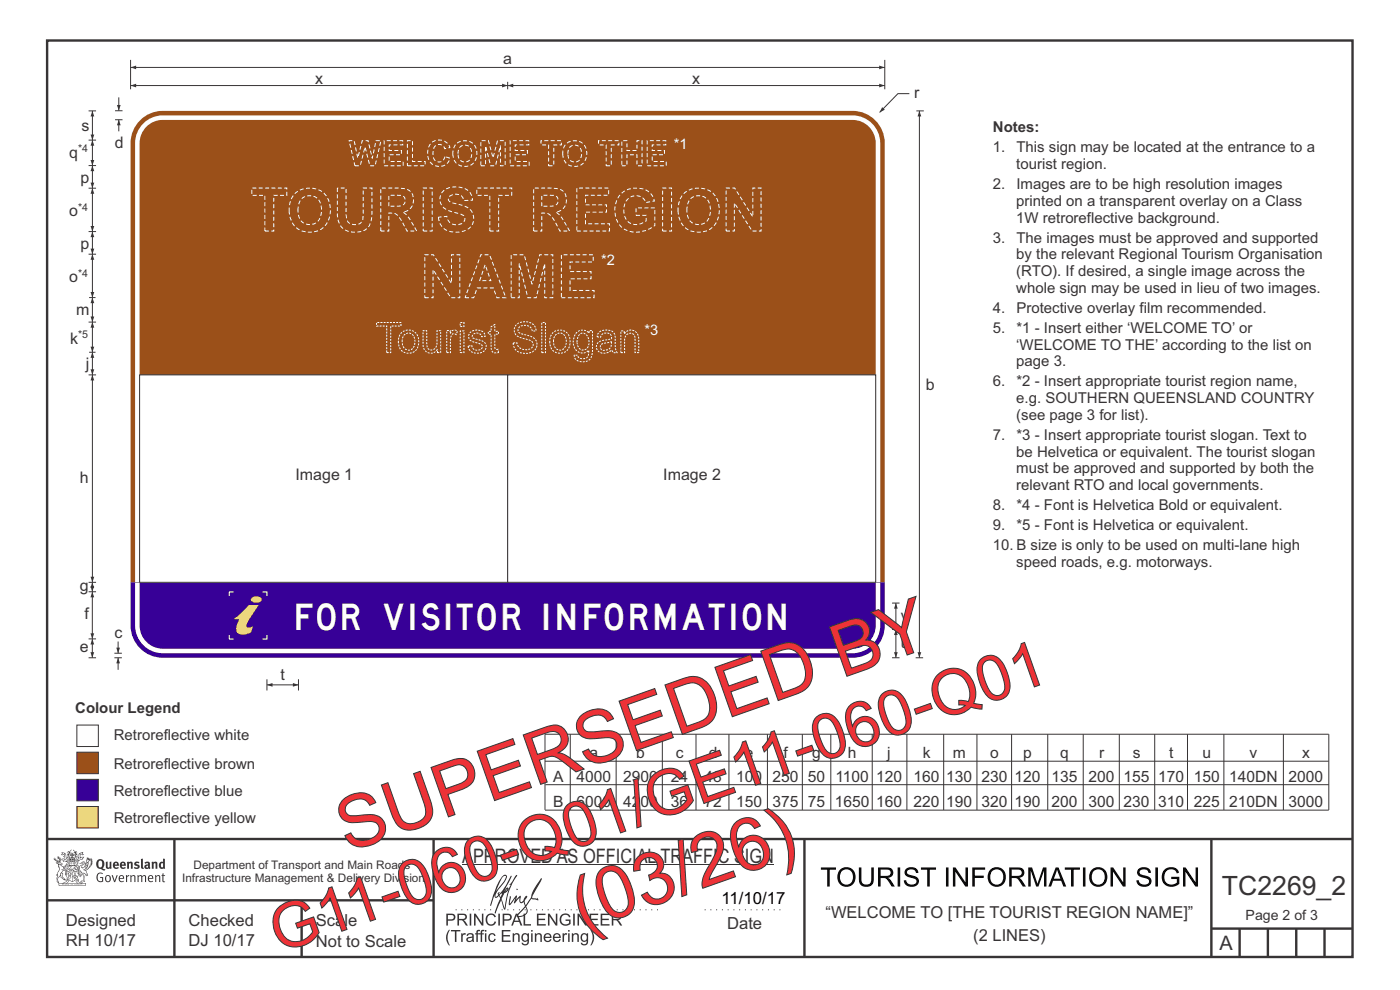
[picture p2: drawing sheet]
<svg xmlns="http://www.w3.org/2000/svg" width="297mm" height="210mm" viewBox="0 0 297 210" stroke-linecap="round" stroke-linejoin="round" font-family="sans-serif">
<g fill="none" stroke="#373435" stroke-width=".51">
<path d="M10 8.6h276.9v194.4h-276.9zM10 178h277M37 178v25M92 178v25M170.7 177.9v25M257 178v25M10 191h82M64 191v12M257 197h30M263 197v6M269 197v6M275 197v6"/>
<path d="M281 197v6"/>
</g>
<path d="M96.7 193h43.3M149.5 193h16.8" fill="none" stroke="#373435" stroke-width=".21" stroke-dasharray=".2 1" stroke-linecap="butt"/>
<path d="M98 183.5h66.2" fill="none" stroke="#373435" stroke-width=".21"/>
<g fill="#373435">
<path d="M21.1 182.6a.94 .94 0 0 0 .2 1.4 .84 .84 0 0 0 0-1.5zM20.7 182.5a.92 .92 0 0 1 1.1-.1 .92 .92 0 0 1 .3 1.2l-.3 .6 .6 .2-.1 .2-.6-.1a1.41 1.41 0 0 1-1.3-1.2z" fill-rule="evenodd"/>
<path d="M22.5 182.8h.3v1.1l.2 .1 .2-.1v-1.1h.4l.1 1.4a1.27 1.27 0 0 1-1.2-.1z" fill-rule="evenodd"/>
<path d="M24.5 183.1l-.1 .3h.4l-.1-.3zM24.1 183a.66 .66 0 0 1 .9-.1 .66 .66 0 0 1 .2 .8h-.8v.2a.42 .42 0 0 0 .7 0l.1 .2a.79 .79 0 0 1-1.1 0 .79 .79 0 0 1 0-1.1z" fill-rule="evenodd"/>
<path d="M25.9 183.1l-.1 .3h.5l-.1-.3zM25.6 183a.66 .66 0 0 1 .8-.1 .66 .66 0 0 1 .3 .8h-.9l.1 .2a.42 .42 0 0 0 .6 0l.2 .2a.79 .79 0 0 1-1.1 0 .79 .79 0 0 1 0-1.1z" fill-rule="evenodd"/>
<path d="M26.9 182.9l.4-.1v.1a.46 .46 0 0 1 .5-.1 .46 .46 0 0 1 .4 .4v1.1h-.4v-1l-.2-.2-.2 .1v1.1h-.4z" fill-rule="evenodd"/>
<path d="M28.5 183l.5-.2 .6 .1-.2 .3-.5-.1v.2a.56 .56 0 0 1 .7 .6 .56 .56 0 0 1-.8 .4l-.4-.1 .1-.3 .5 .1 .2-.1-.6-.4z" fill-rule="evenodd"/>
<path d="M29.9 182.2l.4-.1v1.8l.2 .4h-.4l-.2-.2z" fill-rule="evenodd"/>
<path d="M31.1 183.7v.3h.3v-.4zM30.6 183a.67 .67 0 0 1 .7-.2 .67 .67 0 0 1 .5 .5l.1 .8-.2 .3-.2-.2a.5 .5 0 0 1-.7 0 .5 .5 0 0 1 0-.7l.6-.1v-.3l-.6 .1z" fill-rule="evenodd"/>
<path d="M32.2 182.9l.3-.1 .1 .1a.46 .46 0 0 1 .5-.1 .46 .46 0 0 1 .3 .4v1.1h-.4v-1l-.1-.2-.3 .1v1.1h-.4z" fill-rule="evenodd"/>
<path d="M34.2 183.1v.7l.2 .2 .2-.1v-.7zM34.6 182.1l.4 .1v2.1l-.3-.1a.71 .71 0 0 1-1-.6 .71 .71 0 0 1 .9-.7z" fill-rule="evenodd"/>
<path d="M20.8 185.3l.7-.2 .3 .2-.1 .1a.69 .69 0 0 0-.9 .1 .69 .69 0 0 0-.1 .9l.3 .4 .5 .1h.2v-.7h-.4l-.1-.1h.7v.9a.96 .96 0 0 1-1.2-.1 .96 .96 0 0 1-.2-1.1z" fill-rule="evenodd"/>
<path d="M22.6 186a.57 .57 0 0 0-.1 .6 .57 .57 0 0 0 .6 .3 .7 .7 0 0 0-.2-1.1zM22.4 185.8a.69 .69 0 0 1 1.1 .6 .69 .69 0 0 1-1.1 .5 1.04 1.04 0 0 1 0-1.1z" fill-rule="evenodd"/>
<path d="M23.7 185.7l.2-.1 .4 1.3 .4-1.2h.3l-.6 1.4h-.2z" fill-rule="evenodd"/>
<path d="M25.6 185.8l-.2 .4h.7l-.2-.4zM25.3 185.8a.59 .59 0 0 1 .8-.1 .59 .59 0 0 1 .2 .7l-.9 .1a.45 .45 0 0 0 .3 .4 .45 .45 0 0 0 .5-.1l.1 .2a.74 .74 0 0 1-1-.1 .74 .74 0 0 1 0-1.1z" fill-rule="evenodd"/>
<path d="M26.7 185.7l.2-.1 .1 .3 .4-.3v.3l-.4 .2v1h-.3z" fill-rule="evenodd"/>
<path d="M27.6 185.7l.2-.1 .1 .2a.45 .45 0 0 1 .5-.2 .45 .45 0 0 1 .3 .4v1.1h-.2v-1.1l-.2-.2-.4 .2v1.1h-.2z" fill-rule="evenodd"/>
<path d="M29.1 185.7l.3-.1v.2l.4-.2 .4 .3 .3-.3a.37 .37 0 0 1 .5 .4v1.1h-.2v-1.1l-.2-.2-.4 .2v1.1h-.2v-1.1l-.2-.2-.4 .2v1.1h-.2z" fill-rule="evenodd"/>
<path d="M31.8 185.8l-.2 .4h.7l-.2-.4zM31.5 185.8a.59 .59 0 0 1 .8-.1 .59 .59 0 0 1 .2 .7l-.9 .1a.45 .45 0 0 0 .3 .4 .45 .45 0 0 0 .5-.1l.1 .2a.74 .74 0 0 1-1-.1 .74 .74 0 0 1 0-1.1z" fill-rule="evenodd"/>
<path d="M32.9 185.7l.2-.1v.2a.45 .45 0 0 1 .5-.2 .45 .45 0 0 1 .4 .4v1.1h-.2v-1.1l-.2-.2-.4 .2v1.1h-.3z" fill-rule="evenodd"/>
<path d="M34.5 185.3l.2-.1v.5h.3v.1h-.3v1v.1h.3l-.1 .2-.4-.1-.1-1.2h-.1v-.1h.1z" fill-rule="evenodd"/>
<path d="M13.2 180.9l.5 .2-.6 .2 .3-.3zM13.7 181.2l.2 .1 .1 1 .4-.5v.5h-.1l-.2 .3-.7 .1 .1-.3-.4-.1 .3-.1 .6 .2-.4-.7h.2zM13.2 180.7v.4l-.3 .2 .3 .1 .4-.2 .1 .4-.3 .2h.2l.2 .5-.4-.2-.4 .1 .5 .6 .2-.1 .8 .1-.6 .6 .2 .1 .6-.2-.1-.3 .3-.2h-.2l-.1 .5-.5 .1 .5-.7h-.5l.6-.2-.5 .1 .4-.3-.1-.6-.1-.1-.3 .5v-.2a.8 .8 0 0 0-.9-1.1z" fill-rule="evenodd"/>
<path d="M16.9 181.1l.6-.2-.3 .2 .4 .2zM16.8 181.2h.1l.1 .9 .3-.2 .4-.1-.3 .3v.2h-.4l-.3 .3-.1-.3h-.3l.1-.2-.1-.4 .4 .6 .1-.1zM16.2 181.5v.9l.4 .1h-.7l.7 .1-.2 .1h-.3l.4 .4h-.2v.4l-.5-.9 .5 1 .4-.6-.4-.2 .8-.5 .3 .1 .4-.5 .1-.2-.9 .2v-.7l.4 .2 .5-.1-.4-.2 .2-.3a.88 .88 0 0 0-1 1.2z" fill-rule="evenodd"/>
<path d="M15.5 182.9l.2 .2h-.1v.3l-.1-.3h-.1h.1z" fill-rule="evenodd"/>
<path d="M15 182.9l.3 .2h-.2v.3v-.3h-.2h.2z" fill-rule="evenodd"/>
<path d="M14.9 182.8h.9v.7l-.2 .1-.8-.1zM14.8 182.4l-.2 1.3h1.4l-.2-1.3-.1 .2h-.8z" fill-rule="evenodd"/>
<path d="M14.9 184.5v.2l.2-.1v-.1zM14.4 183.8l.2 .2-.3 .2v.5l.2 .1 .3-.1-.4-.4 .3 .2 .4-.1-.2-.4 .2-.2zM14.2 183.7h1a.5 .5 0 0 0 0 .8l-.3 .3a.47 .47 0 0 1-.6 0 .47 .47 0 0 1 0-.7l.1-.1z" fill-rule="evenodd"/>
<path d="M15.6 184.2l.1-.1a.33 .33 0 0 1 .5-.2 .33 .33 0 0 1 .1 .5l-.3-.1 .2-.2h-.4l-.1 .1 .2 .1 .1 .2h.3v.3h-.6l.1-.2-.3-.1zM15.5 184.2l-.2 .4h.3l-.1 .2h.9v-.2a.44 .44 0 0 0 0-.7 .44 .44 0 0 0-.7 .1z" fill-rule="evenodd"/>
<path d="M15.7 185.7l.4 .1zM15.9 185.2l.1 .4h-.2zM15.9 185.1l-.3 .7-.3 .2a.98 .98 0 0 1 1.1 .1z" fill-rule="evenodd"/>
<path d="M15.6 186l.3 .2v-.2h.2l-.2 .5v-.2l-.3 .1 .2-.2z" fill-rule="evenodd"/>
<path d="M15 185.3l.1 .1-.2 .3zM14.6 185.9h.4a.22 .22 0 0 1-.2 .3 .22 .22 0 0 1-.2-.3zM14.5 185.3l.2 .4zM14.5 185.8l.5 .1zM14.7 185.2l.2 .1-.1 .4zM14.4 185.2l.1 .5a.36 .36 0 0 0 0 .5 .36 .36 0 0 0 .5 0 .36 .36 0 0 0 0-.5 .41 .41 0 0 0 0-.5 .41 .41 0 0 0-.6 0z" fill-rule="evenodd"/>
<path d="M14.6 184.1l.2 .2z" fill-rule="evenodd"/>
<path d="M18.3 183.4l.1-.1-.1 .4-.4 .4z" fill-rule="evenodd"/>
<path d="M17.5 182.9l.2-.1 .2 .2-.7 .8v.3l.3 .1a1.07 1.07 0 0 0 .7-.9l.4-.3v.2a1.36 1.36 0 0 1-1 1.3 1.32 1.32 0 0 0 1.2-1.6l.5-.7-.2 .5 .3-.2-.3 .4 .4-.2-.4 .5 .4-.1-.5 .2h.4l-.4 .2h.4l-.4 .1 .1 .1h-.2l.1 .2-.3 .1a.82 .82 0 0 1-.9 .6l.3 .1 .5 .9-.3 .1-.2-.4-.4-.2 .1 1.8 .2 .1-.6 .2-.2-.2 .5-.1v-.2a2.24 2.24 0 0 0-.7-2.1l-.1-.2a.7 .7 0 0 1 .7-1l.1-.2zM16.6 184.6l.4 1.2 .2-.8 .2 .3-.4 .7-.3-.8h-.2l.2-.2zM18.5 182.2l.1 .3 .1-.2 .1 .3 .1-.3v.2l-.7 .6zM16.8 183.2l.7-.1v.2a.87 .87 0 0 0-.7 .6 .87 .87 0 0 0 .2 .9l.1 .4-.1 .5-.2-1.1-.2-.1-.2 .1 .2 .3-.2 .3 .3 .1 .2 .7h.3l.2-.6a1.61 1.61 0 0 1 .2 1.4h-.3l-.2 .3h.2l.1 .2 .2-.2h.4l-.1-.3-.1-1.5 .2 .1a.4 .4 0 0 0 .2 .3 .4 .4 0 0 0 .5 0l-.5-1 .8-.6 .1-.3h.2l-.1-.1 .4-.3h-.2l.2-.3-.1 .1 .1-.3-.1 .1 .1-.4h-.1l.1-.3-.1-.1-.1 .2-.1-.4-.3 .4v-.4l-.1 .2-.2-.3v.3l-.3-.4-.3 1.6a.58 .58 0 0 1-.8 .6l.7-.8v-.4h-.4z" fill-rule="evenodd"/>
<path d="M18.2 185.4l.2 .1z" fill-rule="evenodd"/>
<path d="M12.5 187.5h5.6v.3h-5.5zM13.5 187.4l.5-.3 .4-.4v.1l.1 .1-.3 .4zM14 186.6h.2l-.1 .2zM16.3 186.7l.3 .4 .6 .3h-.6l-.3-.2-.1-.3zM16.4 186.6h.2l-.1 .2zM12.4 187.4l.1 .5h5.7l.1-.5-.8-.1-.7-.2-.2-.2 .1-.4a.47 .47 0 0 0-.6 .3 .47 .47 0 0 0 .4 .6h-2.3a.47 .47 0 0 0 .4-.6 .47 .47 0 0 0-.6-.3l.1 .4-.3 .2-.6 .2z" fill-rule="evenodd"/>
<path d="M13.3 187.6v.1zM13.3 187.5l-.1 .3h.2z" fill-rule="evenodd"/>
<path d="M13.5 187.5l.1 .3 .1-.3v.2z" fill-rule="evenodd"/>
<path d="M13.9 187.5l.1 .3zM13.8 187.5v.3l.2-.1v-.1z" fill-rule="evenodd"/>
<path d="M14.2 187.6l.1 .1zM14.2 187.5l-.1 .3h.3z" fill-rule="evenodd"/>
<path d="M14.4 187.5h.2v.3h-.2z" fill-rule="evenodd"/>
<path d="M15.1 187.6v.1zM15.1 187.5l-.2 .3h.3z" fill-rule="evenodd"/>
<path d="M15.2 187.5h.2v.3z" fill-rule="evenodd"/>
<path d="M15.8 187.5h.2l-.1 .3z" fill-rule="evenodd"/>
<path d="M16.1 187.5l.1 .3z" fill-rule="evenodd"/>
<path d="M16.3 187.5l.1 .3zM16.3 187.5v.3l.2-.1v-.1z" fill-rule="evenodd"/>
<path d="M16.6 187.5h.2v.3h-.2z" fill-rule="evenodd"/>
<path d="M16.9 187.5l.1 .3h-.1z" fill-rule="evenodd"/>
<path d="M17.1 187.5l.1 .3z" fill-rule="evenodd"/>
<path d="M17.3 187.5l.1 .3z" fill-rule="evenodd"/>
<path d="M14.9 182.1a.71 .71 0 0 1 .9 .1zM15.6 182.2l.2 .2zM15 182.2l.3 .1zM14.8 182.3l.1 .1zM15.2 181.9h.2zM15.2 181.3h.1v.2zM15.2 181h.2v.2zM15.3 181.6l.1 .2h-.2zM15.4 181.3l.1 .2zM14.9 181.3l.2 .2h-.2zM15.6 181.3h.1v.2zM14.4 180.6l-.3 .3 .5-.2v.5l-.3-.1-.1 .6 .2-.5 .3 .9-.1 .4h1.3v-.4l.4-.9 .1 .4-.1-.6-.2 .1v-.4l.3 .2-.2-.4-.2 .3-.5-.6v.1a.41 .41 0 0 1 .3 .4 .41 .41 0 0 1-.2 .4l.2-.2a1 1 0 0 1 0 1.1l-.3-.1v-.3h.4l-.2-.2 .2-.3-.3 .1v-.4l-.3 .2-.2-.2 .1 .4-.4-.1 .1 .3-.1 .2h.4l-.1 .3-.3 .1a.93 .93 0 0 1 .1-1.1l.1 .3-.1-.4h-.1l.4-.6-.5 .5-.1-.1z" fill-rule="evenodd"/>
<path d="M12.4 183.4l.4 .1 .6 .5v.3a.83 .83 0 0 1 .6 1.1v-.2a.8 .8 0 0 0-1-.8l.4 .2-.6 .7-.1 .5a.95 .95 0 0 0-.3 1.3l-.2-.1a.77 .77 0 0 1 .2-1.1l-.1-.5-.2 .1 .3-.5a1.31 1.31 0 0 0 0-1.6zM13 185.3h.2v.8l.5 .4-.2-.1a.68 .68 0 0 1-.6-.8zM12.1 183a.68 .68 0 0 1 1 .3l-.5 .1-.2-.3zM11.4 182.1a1.19 1.19 0 0 0 .9 .8h-.5l.5 .4 .1 .6a.9 .9 0 0 1-.2 1.2l-.3 .5h.3v.2a1.04 1.04 0 0 0-.1 1.2l.1 .3 .3-.1v-.1a.8 .8 0 0 1 .2-1.1l.1-.3a.89 .89 0 0 0 1.1 .9l-.7-.6 .2-.8-.3-.1 .4-.5 .4 .3v.8a1.01 1.01 0 0 0-.2-1.4l.3-.5-.4 .3a.41 .41 0 0 1 .4-.5h-.1l-.5 .2-.5-.3 .3-.1a.5 .5 0 0 0-.5-.5l.3-.3-.3 .1 .2-.4v-.2l-.2 .3v-.6l-.1 .4-.2-.6v.3l-.3-.2 .3 .3-.3-.1a.62 .62 0 0 1 .5 .9l-.1-.4v.4l-.3-.1v-.4l-.1 .3-.1-.3-.2 .2v-.5l-.1 .3-.1-.4v.4z" fill-rule="evenodd"/>
<path d="M12.6 183.1l.1-.1 .2 .2z" fill-rule="evenodd"/>
<path d="M14 183.6h2.7v1l-.1-.9h-2.6v1.2h2.6v-.3v.6v-.2h-1.2v2a2.13 2.13 0 0 0 1.3-1.8 1.69 1.69 0 0 1-1.6 1.8l-.6-.4-.4-.6-.1-1.2v.6l.4 .8 .9 .8v-2h-1.2z" fill-rule="evenodd"/>
<circle cx="17.7" cy="182.9" r=".08"/>
</g>
<path d="M94.7 193.8h.9a.77 .77 0 0 1 1 .7 .77 .77 0 0 1-.9 .8h-.7v1h-.3zM95 194.1v.9h.7a.47 .47 0 0 0 .6-.4 .47 .47 0 0 0-.6-.5zM97 193.8h1.2a.7 .7 0 0 1 .9 .6 .7 .7 0 0 1-.7 .8l.9 1.1h-.5l-.3-.5a.9 .9 0 0 0-1.1-.6v1.1h-.4zM97.4 194.1v.8h.7a.44 .44 0 0 0 .6-.3 .44 .44 0 0 0-.5-.5zM99.6 193.8h.4v2.5h-.4zM100.6 193.8h.3l1.3 2v-2h.4v2.5h-.4l-1.3-2v2h-.3zM103.4 194a1.1 1.1 0 0 1 1.8 .5l-.3 .1a.82 .82 0 0 0-1.1-.5 .82 .82 0 0 0-.4 1.2 .78 .78 0 0 0 .7 .8 .78 .78 0 0 0 .8-.7l.3 .1a1.17 1.17 0 0 1-1.4 .8 1.17 1.17 0 0 1-.8-1.5zM105.7 193.8h.4v2.5h-.4zM106.6 193.8h1a.77 .77 0 0 1 1 .7 .77 .77 0 0 1-1 .8h-.6v1h-.4zM107 194.1v.9h.6a.47 .47 0 0 0 .6-.4 .47 .47 0 0 0-.6-.5zM109.4 193.8h.4l1 2.5h-.4l-.3-.7h-1l-.3 .7h-.3zM109.6 194.1l-.4 1.2h.8zM111.1 193.8h.3v2.2h1.2v.3h-1.5zM113.9 193.8h1.8v.3h-1.5v.8h1.4v.3h-1.4v.8h1.6v.3h-1.9zM116.2 193.8h.4l1.3 2v-2h.3v2.5h-.3l-1.3-2v2h-.4zM119.1 194a1.15 1.15 0 0 1 1.9 .5l-.3 .1a.91 .91 0 0 0-1.3-.4 .91 .91 0 0 0-.3 1.3 .98 .98 0 0 0 1.6 .3v-.5h-.7v-.3h1v1a1.37 1.37 0 0 1-1.9 0 1.37 1.37 0 0 1 0-2zM121.6 193.8h.3v2.5h-.3zM122.5 193.8h.4l1.3 2v-2h.3v2.5h-.3l-1.4-2v2h-.3zM125.1 193.8h1.8v.3h-1.5v.8h1.4v.3h-1.4v.8h1.6v.3h-1.9zM127.4 193.8h1.9v.3h-1.5v.8h1.4v.3h-1.4v.8h1.5v.3h-1.9zM129.8 193.8h1.1a.7 .7 0 0 1 .9 .6 .7 .7 0 0 1-.7 .8l.9 1.1h-.4l-.3-.5a.9 .9 0 0 0-1.2-.6v1.1h-.3zM130.1 194.1v.8h.7a.44 .44 0 0 0 .6-.3 .44 .44 0 0 0-.5-.5zM95.2 197.2h.3l-.4 .7a2.89 2.89 0 0 0 .4 2.6h-.3a2.55 2.55 0 0 1 0-3.3zM95.7 197.3h2v.3h-.9v2.2h-.3v-2.2h-.8zM97.8 198h.3v.2l.2-.2h.4h.1l-.1 .3a.41 .41 0 0 0-.5 .1 .41 .41 0 0 0 0 .4v1h-.4zM99.1 198.2a.83 .83 0 0 1 1.1-.2 .83 .83 0 0 1 .3 1l.1 .8h-.3l-.1-.2a.66 .66 0 0 1-.9 .3 .66 .66 0 0 1-.3-.9l1.2-.4a.46 .46 0 0 0-.4-.4 .46 .46 0 0 0-.5 .3h-.3zM99.3 199.1a.32 .32 0 0 0 0 .4 .32 .32 0 0 0 .5 .1l.3-.3 .1-.4zM101.1 197.4l.7-.1v.2l-.4 .2v.3h.3v.2h-.3v1.6h-.3v-1.6h-.3v-.2h.3zM102.1 197.4l.7-.1-.1 .2-.4 .2v.3h.3v.2h-.3v1.6h-.3v-1.6h-.3v-.2h.3zM102.9 197.3h.3v.3h-.3zM102.9 198h.3v1.8h-.3zM103.8 198.1a.78 .78 0 0 1 1.3 .4l-.3 .1a.5 .5 0 0 0-.6-.4 .5 .5 0 0 0-.3 .7 .5 .5 0 0 0 .3 .7 .5 .5 0 0 0 .7-.5l.3 .1a.85 .85 0 0 1-1.2 .6 .85 .85 0 0 1-.4-1.3zM106.4 197.3h1.9v.3h-1.5v.7h1.4v.3h-1.4v.9h1.5v.3h-1.9zM108.8 198h.2v.2a.65 .65 0 0 1 .8-.3 .65 .65 0 0 1 .4 .8v1.1h-.3v-1.1a.45 .45 0 0 0-.5-.5 .45 .45 0 0 0-.3 .6v1h-.3zM110.9 198.1l.5-.2 .5 .3v-.2h.3v1.6a.8 .8 0 0 1-.6 .9 .8 .8 0 0 1-.9-.5h.3a.52 .52 0 0 0 .6 .2 .52 .52 0 0 0 .3-.6 .88 .88 0 0 1-1.2-.3 .88 .88 0 0 1 .2-1.2zM111.1 198.4a.6 .6 0 0 0-.1 .8 .6 .6 0 0 0 .9 0 .61 .61 0 0 0-.1-.7 .61 .61 0 0 0-.7-.1zM112.7 197.3h.3v.3h-.3zM112.7 198h.3v1.8h-.3zM113.5 198h.2v.2a.65 .65 0 0 1 .8-.3 .65 .65 0 0 1 .4 .8v1.1h-.3v-1.1a.45 .45 0 0 0-.5-.5 .45 .45 0 0 0-.3 .6v1h-.3zM115.6 198.2a.85 .85 0 0 1 1-.2 .85 .85 0 0 1 .4 1h-1.4a.53 .53 0 0 0 .4 .6 .53 .53 0 0 0 .7-.4l.3 .1a.91 .91 0 0 1-1.3 .4 .91 .91 0 0 1-.3-1.3zM115.8 198.3l-.1 .4h1l-.4-.5zM117.5 198.2a.85 .85 0 0 1 1-.2 .85 .85 0 0 1 .5 1h-1.4a.53 .53 0 0 0 .4 .6 .53 .53 0 0 0 .6-.4l.4 .1a.91 .91 0 0 1-1.3 .4 .91 .91 0 0 1-.3-1.3zM117.8 198.3l-.2 .4h1l-.3-.5zM119.3 198h.3v.2l.2-.2h.4h.1l-.1 .3a.41 .41 0 0 0-.5 .1 .41 .41 0 0 0 0 .4v1h-.4zM120.5 197.3h.3v.3h-.3zM120.5 198h.3v1.8h-.3zM121.3 198h.3v.2a.65 .65 0 0 1 .8-.3 .65 .65 0 0 1 .4 .8v1.1h-.3v-1.1a.45 .45 0 0 0-.5-.5 .45 .45 0 0 0-.4 .6v1h-.3zM123.4 198.1l.5-.2 .6 .3v-.2h.3v1.6a.8 .8 0 0 1-.6 .9 .8 .8 0 0 1-1-.5h.3a.52 .52 0 0 0 .7 .2 .52 .52 0 0 0 .2-.6 .88 .88 0 0 1-1.1-.3 .88 .88 0 0 1 .1-1.2zM123.6 198.4a.6 .6 0 0 0-.1 .8 .6 .6 0 0 0 .9 0 .61 .61 0 0 0 0-.7 .61 .61 0 0 0-.8-.1zM125.2 197.2h.2a2.55 2.55 0 0 1 0 3.3h-.2a2.92 2.92 0 0 0 0-3.3z" fill="#373435"/>
<g fill="#252726">
<path d="M107.5 188.7l.2-.2-.5 .6zM106.3 189.5l.2 .1-.3 .7-.2-.4zM106.8 185.9l.5-.1a9.3 9.3 0 0 1-2 3.2l-.1 .2 1-2.5zM106.5 186a14.7 14.7 0 0 0-2.2 4.9l-.3 1.1 .1 .2 .8-2.4a.42 .42 0 0 0 .2 .7 .42 .42 0 0 0 .6-.3l.1-.2 .3 .5-1.1 3.2h.2l1.1-2.8 .6 1.9 .2 .2 .2-.5a13.5 13.5 0 0 1 2-6.2l.4-.6-.1-.1-1.6 2.1 .4-.1a14.9 14.9 0 0 0-1.3 5.1l-.4-1.2a1.39 1.39 0 0 1 .2-1.8l.1-.2a.92 .92 0 0 0 .8-1.2 .75 .75 0 0 0-.8 .7l-.1 .2 1.6-3.4-.1-.1-.4 .8a10.5 10.5 0 0 1-2.2 3.2l.2-.4a.32 .32 0 0 0-.4 .2 .32 .32 0 0 0 .1 .4l-.5 .3a3.2 3.2 0 0 1 1.1-2.2l.5-.6a2.49 2.49 0 0 0 .7-1.7l-.4-.2z" fill-rule="evenodd"/>
<path d="M111.5 192.4a1.15 1.15 0 0 1 .1 1.3 1.15 1.15 0 0 1-1.2 .6h-.6zM108.1 190.1l-.2 1.7 .2 .2 1.2-1.5-.2 1.1 1.1-1.2a.94 .94 0 0 0 .4 1.2l.5-.3 .3 .9-1.2 1.3a.98 .98 0 0 0-.5 1 1.9 1.9 0 0 0 2.3-1.3l-.1-.3a1.02 1.02 0 0 1 .2-1.4l.6-.9 1.5 .3-.2-.5v.3l-1.1-.2v-.3l2-3.5 .1-.3-.2-.1-1.8 2.7a6.6 6.6 0 0 1-1.5 3l-.1-.2a1.01 1.01 0 0 1 .4-1.4v-.3l-.2-.1-.4 .4-.1 .6-.6 .4-.1-.4 .1-.9-.2-.1-.9 .9 .3-.9-.2-.1-1.4 1.8 .3-1.4v-.2z" fill-rule="evenodd"/>
<path d="M109.6 188.5l.3 .3h-.3z" fill-rule="evenodd"/>
</g>
<path d="M16.3 153.8h4.6v4.6h-4.6z" fill-rule="evenodd" fill="#fefefe" stroke="#373435" stroke-width=".21"/>
<path d="M16.3 159.6h4.6v4.5h-4.6z" fill-rule="evenodd" fill="#9b5019" stroke="#373435" stroke-width=".21"/>
<path d="M174.1 184h3.2v.5h-1.3v3.6h-.5v-3.6h-1.4zM178.2 184.5a2.05 2.05 0 0 1 3.2 .7 2.05 2.05 0 0 1-1.6 2.9 2.1 2.1 0 0 1-2.1-1.2 2.1 2.1 0 0 1 .5-2.4zM178.6 184.8a1.66 1.66 0 0 0-.4 1.8 1.66 1.66 0 0 0 1.7 1 1.68 1.68 0 0 0 1.1-1.7 1.68 1.68 0 0 0-1.4-1.5zM182.2 184h.5v2.3a1.08 1.08 0 0 0 1.1 1.4 1.08 1.08 0 0 0 1-1.4v-2.3h.6v2.3a1.6 1.6 0 0 1-1.6 1.8 1.6 1.6 0 0 1-1.6-1.8zM186.3 184h1.8a1.12 1.12 0 0 1 1.4 .9 1.12 1.12 0 0 1-1.1 1.3l.6 .5 .8 1.4h-.6l-.6-.9a1.35 1.35 0 0 0-1.2-.9h-.6v1.8h-.5zM186.8 184.5v1.3h1.2a.7 .7 0 0 0 .9-.6 .7 .7 0 0 0-.8-.7zM190.4 184h.6v4.1h-.6zM192.2 184.3a1.59 1.59 0 0 1 2.6 .8l-.5 .1a1.01 1.01 0 0 0-.9-.8 1.01 1.01 0 0 0-1 .6l.3 .5a3 3 0 0 1 2.2 1 1.33 1.33 0 0 1-1.8 1.6 1.38 1.38 0 0 1-1.4-1.3l.5-.1a1.16 1.16 0 0 0 1 .9 1.16 1.16 0 0 0 1.2-.6 1.1 1.1 0 0 0-1.2-.8 1.14 1.14 0 0 1-1.1-.6 1.14 1.14 0 0 1 .1-1.3zM195.4 184h3.2v.5h-1.4v3.6h-.5v-3.6h-1.3zM241.5 184.3a1.59 1.59 0 0 1 2.7 .8l-.5 .1a1.01 1.01 0 0 0-.9-.8 1.01 1.01 0 0 0-1.1 .6l.4 .5a3 3 0 0 1 2.1 1 1.33 1.33 0 0 1-1.8 1.6 1.38 1.38 0 0 1-1.3-1.3l.5-.1a1.16 1.16 0 0 0 1 .9 1.16 1.16 0 0 0 1.2-.6 1.1 1.1 0 0 0-1.2-.8 1.14 1.14 0 0 1-1.2-.6 1.14 1.14 0 0 1 .1-1.3zM245.1 184h.5v4.1h-.5zM247 184.5a1.88 1.88 0 0 1 3.1 .6l-.5 .2a1.42 1.42 0 0 0-1.8-.8 1.42 1.42 0 0 0-.8 1.9 1.57 1.57 0 0 0 2.7 .8v-.7h-1.2v-.5h1.7v1.5a2.18 2.18 0 0 1-3.1 .1 2.18 2.18 0 0 1-.1-3.1zM251 184h.5l2.1 3.2v-3.2h.6v4.1h-.6l-2.1-3.2v3.2h-.5zM200.7 184h.5v4.1h-.5zM202.2 184h.5l2.1 3.2v-3.2h.5v4.1h-.5l-2.1-3.2v3.2h-.5zM206.3 184h2.7v.5h-2.2v1.2h1.9v.5h-1.9v1.9h-.5zM210.1 184.5a2.05 2.05 0 0 1 3.2 .7 2.05 2.05 0 0 1-1.6 2.9 2.1 2.1 0 0 1-2.1-1.2 2.1 2.1 0 0 1 .5-2.4zM210.5 184.8a1.66 1.66 0 0 0-.4 1.8 1.66 1.66 0 0 0 1.6 1 1.68 1.68 0 0 0 1.1-1.7 1.68 1.68 0 0 0-1.3-1.5zM214.1 184h1.8a1.12 1.12 0 0 1 1.4 .9 1.12 1.12 0 0 1-1.1 1.3l.6 .5 .8 1.4h-.6l-.6-.9a1.35 1.35 0 0 0-1.2-.9h-.6v1.8h-.5zM214.6 184.5v1.3h1.2a.7 .7 0 0 0 .9-.6 .7 .7 0 0 0-.8-.7zM218.1 184h.8l1.2 3.5 1.2-3.5h.7v4.1h-.5v-3.4l-1.2 3.4h-.5l-1.1-3.5v3.5h-.6zM224 184h.5l1.7 4.1h-.6l-.5-1.3h-1.7l-.4 1.3h-.6zM224.2 184.4l-.6 2h1.3zM225.9 184h3.2v.5h-1.3v3.6h-.6v-3.6h-1.3zM229.7 184h.6v4.1h-.6zM231.6 184.5a2.05 2.05 0 0 1 3.2 .7 2.05 2.05 0 0 1-1.6 2.9 2.1 2.1 0 0 1-2.1-1.2 2.1 2.1 0 0 1 .5-2.4zM232 184.8a1.66 1.66 0 0 0-.3 1.8 1.66 1.66 0 0 0 1.6 1 1.68 1.68 0 0 0 1.1-1.7 1.68 1.68 0 0 0-1.4-1.5zM235.6 184h.5l2.2 3.2v-3.2h.5v4.1h-.6l-2.1-3.2v3.2h-.5z" fill="#000"/>
<path d="M16.3 171.1h4.6v4.5h-4.6z" fill-rule="evenodd" fill="#fad716" stroke="#373435" stroke-width=".21"/>
<path d="M16.3 165.3h4.6v4.6h-4.6z" fill-rule="evenodd" fill="#370097" stroke="#373435" stroke-width=".21"/>
<g fill="none" stroke="#373435" stroke-width=".21">
<path d="M121 155.7v16.1M130.7 155.7v16.1M140.5 155.7v16.1M147.7 155.7v16.1M154.6 155.7v16.1M162.8 155.7v16.1M170.2 155.7v16.1M176.2 155.7v16.1M185 155.7v16.1M192.4 155.7v16.1M200.2 155.7v16.1M207.3 155.7v16.1"/>
<path d="M214.6 155.7v16.1M222.3 155.7v16.1M229.8 155.7v16.1M237.5 155.7v16.1M245 155.7v16.1M251.9 155.7v16.1M259.6 155.7v16.1M272.3 155.7v16.1M115.6 171.8v-16.1h166.3v16.1h-166.3M115.6 161.5h166.3M115.7 166.5h166.2"/>
</g>
<path d="M30 25.2a6.8 6.8 0 0 1 4.5-1.7h146.4a6.8 6.8 0 0 1 6.8 6.9v93.1h-160v-93.1a6.9 6.9 0 0 1 2.3-5.2z" fill-rule="evenodd" fill="#9b5019"/>
<path d="M27.7 123.5h160v9.2a6.8 6.8 0 0 1-6.8 6.8h-146.4a6.8 6.8 0 0 1-6.8-6.8zM28.7 123.5h158v9.2a5.9 5.9 0 0 1-5.8 5.9h-146.4a5.9 5.9 0 0 1-5.8-5.9zM29.6 123.5h156.2v9.2a4.9 4.9 0 0 1-4.9 4.9h-146.4a4.9 4.9 0 0 1-4.9-4.9z" fill-rule="evenodd" fill="#370097"/>
<path d="M30.4 26.2a5.8 5.8 0 0 1 4.1-1.7h146.4a5.9 5.9 0 0 1 5.8 5.9v93.1h-158v-93.1a5.9 5.9 0 0 1 1.7-4.2zM31.4 26.6a4.8 4.8 0 0 1 3.1-1.2h146.4a4.9 4.9 0 0 1 4.9 5v93.1h-156.2v-93.1a4.9 4.9 0 0 1 1.8-3.8z" fill-rule="evenodd" fill="#fefefe"/>
<path d="M49.7 131.2l1.4-1.1 1.7-1.8h2.1l-1.9 2.8a2.79 2.79 0 0 0-.7 1.8 1.12 1.12 0 0 0 1.4 0l-.4 1.3-1 .3a1.63 1.63 0 0 1-2.2-.7 4 4 0 0 1 .7-2.5h-1.1zM53.3 126.9a1.46 1.46 0 0 1 2.3 .3 1.35 1.35 0 0 1-2.4 0z" fill-rule="evenodd" fill="#fad716"/>
<path d="M48.6 134.7v.9h1M49.6 125.6h-1v.8M55.7 125.6h.9v.8M56.6 134.7v.9h-.9" fill="none" stroke="#fefefe" stroke-width=".21"/>
<g fill="#fff" stroke="#373435" stroke-width=".21">
<path d="M29.6 79.5h78.1v44h-78.1z" fill-rule="evenodd"/>
<path d="M107.7 79.5h78.1v44h-78.1z" fill-rule="evenodd"/>
</g>
<path d="M27.7 18.1h80" fill="none" stroke="#373435" stroke-width=".21"/>
<g fill="#373435">
<path d="M27.7 18.1l1.2-.3v.7z"/>
<path d="M106.5 17.8l1.2 .3-1.2 .4z"/>
</g>
<path d="M107.7 17.4v1.5M107.7 18.1h80" fill="none" stroke="#373435" stroke-width=".21"/>
<g fill="#373435">
<path d="M186.5 17.8l1.2 .3-1.2 .4z"/>
<path d="M107.7 18.1l1.2-.3v.7z"/>
</g>
<path d="M27.7 14.3h160M27.7 12.7v6.2" fill="none" stroke="#373435" stroke-width=".21"/>
<g fill="#373435">
<path d="M27.7 14.3l1.2-.4v.8z"/>
<path d="M186.5 13.9l1.2 .4-1.2 .4z"/>
</g>
<path d="M192.9 19.9h-2.4l-3.9 3.9" fill="none" stroke="#373435" stroke-width=".21"/>
<path d="M187.1 22.7l.6 .6-1.1 .5z" fill="#373435"/>
<path d="M18.8 123.5h1.6M19.6 125.5v10" fill="none" stroke="#373435" stroke-width=".21"/>
<g fill="#373435">
<path d="M19.2 134.3h.8l-.4 1.2z"/>
<path d="M19.6 125.5l.4 1.2h-.8z"/>
</g>
<path d="M25.1 136.1v2.5" fill="none" stroke="#373435" stroke-width=".21"/>
<path d="M24.7 137.4h.8l-.4 1.2z" fill="#373435"/>
<path d="M187.7 12.7v6.2M24.3 138.6h1.6M189.2 133.5h1.6M190.1 127.9v5.6" fill="none" stroke="#373435" stroke-width=".21"/>
<g fill="#373435">
<path d="M190.1 127.9l.3 1.2h-.7z"/>
<path d="M189.7 132.3h.7l-.3 1.2z"/>
</g>
<path d="M194.4 23.5h1.6M195 23.5v116M194.3 139.5h1.5" fill="none" stroke="#373435" stroke-width=".21"/>
<g fill="#373435">
<path d="M195 23.5l.4 1.2h-.7z"/>
<path d="M194.7 138.3h.7l-.4 1.2z"/>
</g>
<path d="M25.1 139.5v2.6" fill="none" stroke="#373435" stroke-width=".21"/>
<path d="M25.1 139.5l.4 1.2h-.8z" fill="#373435"/>
<path d="M25.2 20.7v2.8" fill="none" stroke="#373435" stroke-width=".21"/>
<path d="M24.8 22.3h.8l-.4 1.2z" fill="#373435"/>
<path d="M25.2 25.4v2.5" fill="none" stroke="#373435" stroke-width=".21"/>
<path d="M25.2 25.4l.4 1.2h-.8z" fill="#373435"/>
<path d="M24.4 25.4h1.6M19.6 79.5v44M18.8 139.5h1.6M24.3 139.5h1.6" fill="none" stroke="#373435" stroke-width=".21"/>
<g fill="#373435">
<path d="M19.2 122.3h.8l-.4 1.2z"/>
<path d="M19.6 79.5l.4 1.2h-.8z"/>
</g>
<path d="M18.8 29.7h1.6M19.6 23.5v6.2M24.4 23.5h1.6" fill="none" stroke="#373435" stroke-width=".21"/>
<g fill="#373435">
<path d="M19.2 28.5h.8l-.4 1.2z"/>
<path d="M19.6 23.5l.4 1.2h-.8z"/>
</g>
<path d="M18.8 23.5h1.6M19.6 29.7v5.4" fill="none" stroke="#373435" stroke-width=".21"/>
<g fill="#373435">
<path d="M19.2 33.9h.8l-.4 1.2z"/>
<path d="M19.6 29.7l.4 1.2h-.8z"/>
</g>
<path d="M18.8 39.9h1.6M19.6 39.9v9.2" fill="none" stroke="#373435" stroke-width=".21"/>
<g fill="#373435">
<path d="M19.2 47.9h.8l-.4 1.2z"/>
<path d="M19.6 39.9l.4 1.2h-.8z"/>
</g>
<path d="M18.8 49.1h1.6M18.8 68.3h1.6M19.6 63.1v5.2" fill="none" stroke="#373435" stroke-width=".21"/>
<g fill="#373435">
<path d="M19.2 67.1h.8l-.4 1.2z"/>
<path d="M19.6 63.1l.4 1.2h-.8z"/>
</g>
<path d="M190.1 133.5v6" fill="none" stroke="#373435" stroke-width=".21"/>
<g fill="#373435">
<path d="M190.1 133.5l.3 1.2h-.7z"/>
<path d="M189.7 138.3h.7l-.3 1.2z"/>
</g>
<path d="M19.6 135.5v4M189.2 139.5h1.6M189.2 127.9h1.6" fill="none" stroke="#373435" stroke-width=".21"/>
<g fill="#373435">
<path d="M19.2 138.3h.8l-.4 1.2z"/>
<path d="M19.6 135.5l.4 1.2h-.8z"/>
</g>
<path d="M18.8 135.5h1.6M18.8 125.5h1.6M19.6 123.5v2" fill="none" stroke="#373435" stroke-width=".21"/>
<g fill="#373435">
<path d="M19.2 124.3h.8l-.4 1.2z"/>
<path d="M19.6 123.5l.4 1.2h-.8z"/>
</g>
<path d="M19.6 49.1v4.8" fill="none" stroke="#373435" stroke-width=".21"/>
<g fill="#373435">
<path d="M19.2 52.7h.8l-.4 1.2z"/>
<path d="M19.6 49.1l.4 1.2h-.8z"/>
</g>
<path d="M18.8 53.9h1.6M19.6 53.9v9.2" fill="none" stroke="#373435" stroke-width=".21"/>
<g fill="#373435">
<path d="M19.2 61.9h.8l-.4 1.2z"/>
<path d="M19.6 53.9l.4 1.2h-.8z"/>
</g>
<path d="M18.9 63.1h1.4M56.6 144.1v2.4M56.6 145.3h6.7" fill="none" stroke="#373435" stroke-width=".21"/>
<g fill="#373435">
<path d="M62.1 144.9l1.2 .4-1.2 .4z"/>
<path d="M56.6 145.3l1.2-.4v.8z"/>
</g>
<path d="M19.6 68.3v6.4M63.3 144.1v2.4" fill="none" stroke="#373435" stroke-width=".21"/>
<g fill="#373435">
<path d="M19.2 73.5h.8l-.4 1.2z"/>
<path d="M19.6 68.3l.4 1.2h-.8z"/>
</g>
<path d="M18.8 79.5h1.6M19.6 74.7v4.8" fill="none" stroke="#373435" stroke-width=".21"/>
<g fill="#373435">
<path d="M19.2 78.3h.8l-.4 1.2z"/>
<path d="M19.6 74.7l.4 1.2h-.8z"/>
</g>
<path d="M18.8 35.1h1.6M19.6 35.1v4.8M18.9 74.7h1.4" fill="none" stroke="#373435" stroke-width=".21"/>
<g fill="#373435">
<path d="M19.2 38.7h.8l-.4 1.2z"/>
<path d="M19.6 35.1l.4 1.2h-.8z"/>
</g>
<g font-size="15.5" fill="#ed3237">
<text x="73.7" y="180.8" transform="rotate(-19 73.7 180.8)">SUPERSEDED BY</text>
<text x="123.4" y="197.5" transform="rotate(-19 123.4 197.5)">(03/26)</text>
</g>
<text font-size="13.3" fill="#ed3237" x="59.2" y="202.3" transform="rotate(-19 59.2 202.3)">G11-060-Q01/GE11-060-Q01</text>
<g font-size="12.7" fill="#fefefe">
<text x="53.3" y="49">TOURIST REGION</text>
<text x="89.2" y="63.1">NAME</text>
</g>
<text font-size="8.9" fill="#fefefe" x="79.8" y="74.8">Tourist Slogan</text>
<text font-size="7.4" fill="#fefefe" x="73.9" y="35.2">WELCOME TO THE</text>
<text font-size="5.6" fill="#fefefe" x="62.9" y="133.6">FOR VISITOR INFORMATION</text>
<text font-size="5.6" fill="#373435" x="259.2" y="189.8">TC2269_2</text>
<g font-size="4.2" fill="#373435">
<text x="98" y="183">APPROVED AS OFFICIAL TRAFFIC SIGN</text>
<text x="258.7" y="201.6">A</text>
</g>
<text font-size="3.6" x="153" y="191.8">11/10/17</text>
<g font-size="3.5" fill="#373435">
<text x="14" y="196.4">Designed</text>
<text x="40" y="196.4">Checked</text>
<text x="67" y="196.4">Scale</text>
<text x="154.2" y="197">Date</text>
<text x="175.1" y="194.7">“WELCOME TO [THE TOURIST REGION NAME]”</text>
<text x="14" y="200.8">RH 10/17</text>
<text x="40" y="200.8">DJ 10/17</text>
<text x="67" y="200.8">Not to Scale</text>
<text x="206.5" y="199.7">(2 LINES)</text>
</g>
<g font-size="3.4" fill="#373435">
<text x="66.9" y="17.8">x</text>
<text x="106.8" y="13.6">a</text>
<text x="146.9" y="17.8">x</text>
<text x="194" y="20.8">r</text>
<text x="17.3" y="27.8">s</text>
<text x="14.7" y="33.5">q</text>
<text x="24.3" y="31.4">d</text>
<text x="17.1" y="38.7">p</text>
<text x="14.7" y="45.9">o</text>
<text x="17.1" y="52.7">p</text>
<text x="14.7" y="59.9">o</text>
<text x="16.2" y="66.9">m</text>
<text x="14.9" y="72.9">k</text>
<text x="18.2" y="78.3">j</text>
<text x="196.4" y="82.7">b</text>
<text x="62.7" y="101.8">Image 1</text>
<text x="140.7" y="101.8">Image 2</text>
<text x="17" y="102.4">h</text>
<text x="17" y="125.4">g</text>
<text x="17.9" y="131.4">f</text>
<text x="191.1" y="131.7">v</text>
<text x="24.3" y="135.3">c</text>
<text x="191.1" y="137.4">u</text>
<text x="17" y="138.4">e</text>
<text x="59.5" y="144.3">t</text>
</g>
<g font-size="3.3" fill="#373435">
<text x="125.1" y="160.7">a</text>
<text x="135" y="160.7">b</text>
<text x="143.4" y="160.7">c</text>
<text x="150.3" y="160.7">d</text>
<text x="158" y="160.7">e</text>
<text x="166.2" y="160.7">f</text>
<text x="172.3" y="160.7">g</text>
<text x="179.9" y="160.7">h</text>
<text x="188.2" y="160.7">j</text>
<text x="195.8" y="160.7">k</text>
<text x="202.1" y="160.7">m</text>
<text x="210" y="160.7">o</text>
<text x="217.1" y="160.7">p</text>
<text x="224.9" y="160.7">q</text>
<text x="233.1" y="160.7">r</text>
<text x="240.3" y="160.7">s</text>
<text x="248" y="160.7">t</text>
<text x="255.1" y="160.7">u</text>
<text x="265.1" y="160.7">v</text>
<text x="276.2" y="160.7">x</text>
<text x="117.3" y="165.9">A</text>
<text x="122.3" y="165.9">4000</text>
<text x="132.2" y="165.9">2900</text>
<text x="142.3" y="165.9">24</text>
<text x="149.4" y="165.9">48</text>
<text x="156.2" y="165.9">100</text>
<text x="163.9" y="165.9">250</text>
<text x="171.4" y="165.9">50</text>
<text x="177.2" y="165.9">1100</text>
<text x="185.8" y="165.9">120</text>
<text x="193.8" y="165.9">160</text>
<text x="200.7" y="165.9">130</text>
<text x="208.2" y="165.9">230</text>
<text x="215.2" y="165.9">120</text>
<text x="223" y="165.9">135</text>
<text x="230.9" y="165.9">200</text>
<text x="238.4" y="165.9">155</text>
<text x="245.7" y="165.9">170</text>
<text x="253.3" y="165.9">150</text>
<text x="260.8" y="165.9">140DN</text>
<text x="273.4" y="165.9">2000</text>
<text x="117.3" y="171.1">B</text>
<text x="122.3" y="171.1">6000</text>
<text x="132.2" y="171.1">4200</text>
<text x="142.3" y="171.1">36</text>
<text x="149.4" y="171.1">72</text>
<text x="156.2" y="171.1">150</text>
<text x="163.9" y="171.1">375</text>
<text x="171.4" y="171.1">75</text>
<text x="177.1" y="171.1">1650</text>
<text x="185.8" y="171.1">160</text>
<text x="193.8" y="171.1">220</text>
<text x="200.7" y="171.1">190</text>
<text x="208.2" y="171.1">320</text>
<text x="215.2" y="171.1">190</text>
<text x="223" y="171.1">200</text>
<text x="230.9" y="171.1">300</text>
<text x="238.4" y="171.1">230</text>
<text x="245.7" y="171.1">310</text>
<text x="253.3" y="171.1">225</text>
<text x="260.8" y="171.1">210DN</text>
<text x="273.4" y="171.1">3000</text>
</g>
<g font-size="3.2" fill="#373435">
<text x="210.6" y="28.1">Notes:</text>
<text x="210.6" y="32.3">1.</text>
<text x="215.6" y="35.9">tourist region.</text>
<text x="215.6" y="32.3">This sign may be located at the entrance to a</text>
<text x="210.6" y="40.1">2.</text>
<text x="215.6" y="40.1">Images are to be high resolution images</text>
<text x="215.6" y="43.7">printed on a transparent overlay on a Class</text>
<text x="215.6" y="47.2">1W retroreflective background.</text>
<text x="210.6" y="51.5">3.</text>
<text x="215.6" y="51.5">The images must be approved and supported</text>
<text x="215.6" y="55">by the relevant Regional Tourism Organisation</text>
<text x="215.6" y="58.6">(RTO). If desired, a single image across the</text>
<text x="215.6" y="62.1">whole sign may be used in lieu of two images.</text>
<text x="210.6" y="70.6">5.</text>
<text x="210.6" y="66.4">4.</text>
<text x="215.6" y="70.6">*1 - Insert either ‘WELCOME TO’ or</text>
<text x="215.6" y="66.4">Protective overlay film recommended.</text>
<text x="215.6" y="77.7">page 3.</text>
<text x="215.6" y="74.2">‘WELCOME TO THE’ according to the list on</text>
<text x="210.6" y="82">6.</text>
<text x="215.6" y="82">*2 - Insert appropriate tourist region name,</text>
<text x="215.6" y="85.5">e.g. SOUTHERN QUEENSLAND COUNTRY</text>
<text x="215.6" y="89.1">(see page 3 for list).</text>
<text x="210.6" y="93.3">7.</text>
<text x="215.6" y="93.3">*3 - Insert appropriate tourist slogan. Text to</text>
<text x="215.6" y="96.9">be Helvetica or equivalent. The tourist slogan</text>
<text x="215.6" y="100.4">must be approved and supported by both the</text>
<text x="215.6" y="104">relevant RTO and local governments.</text>
<text x="210.6" y="112.5">9.</text>
<text x="210.6" y="108.2">8.</text>
<text x="215.6" y="112.5">*5 - Font is Helvetica or equivalent.</text>
<text x="215.6" y="108.2">*4 - Font is Helvetica Bold or equivalent.</text>
<text x="210.6" y="116.7">10. B size is only to be used on multi-lane high</text>
<text x="215.6" y="120.3">speed roads, e.g. motorways.</text>
<text x="16" y="151.2">Colour Legend</text>
<text x="24.1" y="157">Retroreflective white</text>
<text x="24.1" y="163.1">Retroreflective brown</text>
<text x="24.1" y="168.9">Retroreflective blue</text>
<text x="24.1" y="174.6">Retroreflective yellow</text>
</g>
<g font-size="3.1" fill="#fefefe">
<text x="142.9" y="31.6">*1</text>
<text x="127.6" y="56.2">*2</text>
<text x="136.7" y="71.1">*3</text>
</g>
<text font-size="3" fill="#373435" x="264.2" y="195.1">Page 2 of 3</text>
<g font-size="2.5" fill="#373435">
<text x="41.1" y="184.3">Department of Transport and Main Roads</text>
<text x="38.6" y="187.1">Infrastructure Management &amp; Delivery Division</text>
</g>
<g font-size="2.3" fill="#373435">
<text x="16.6" y="32.3">*4</text>
<text x="16.6" y="44.7">*4</text>
<text x="16.6" y="58.7">*4</text>
<text x="16.6" y="71.8">*5</text>
</g>
</svg>
